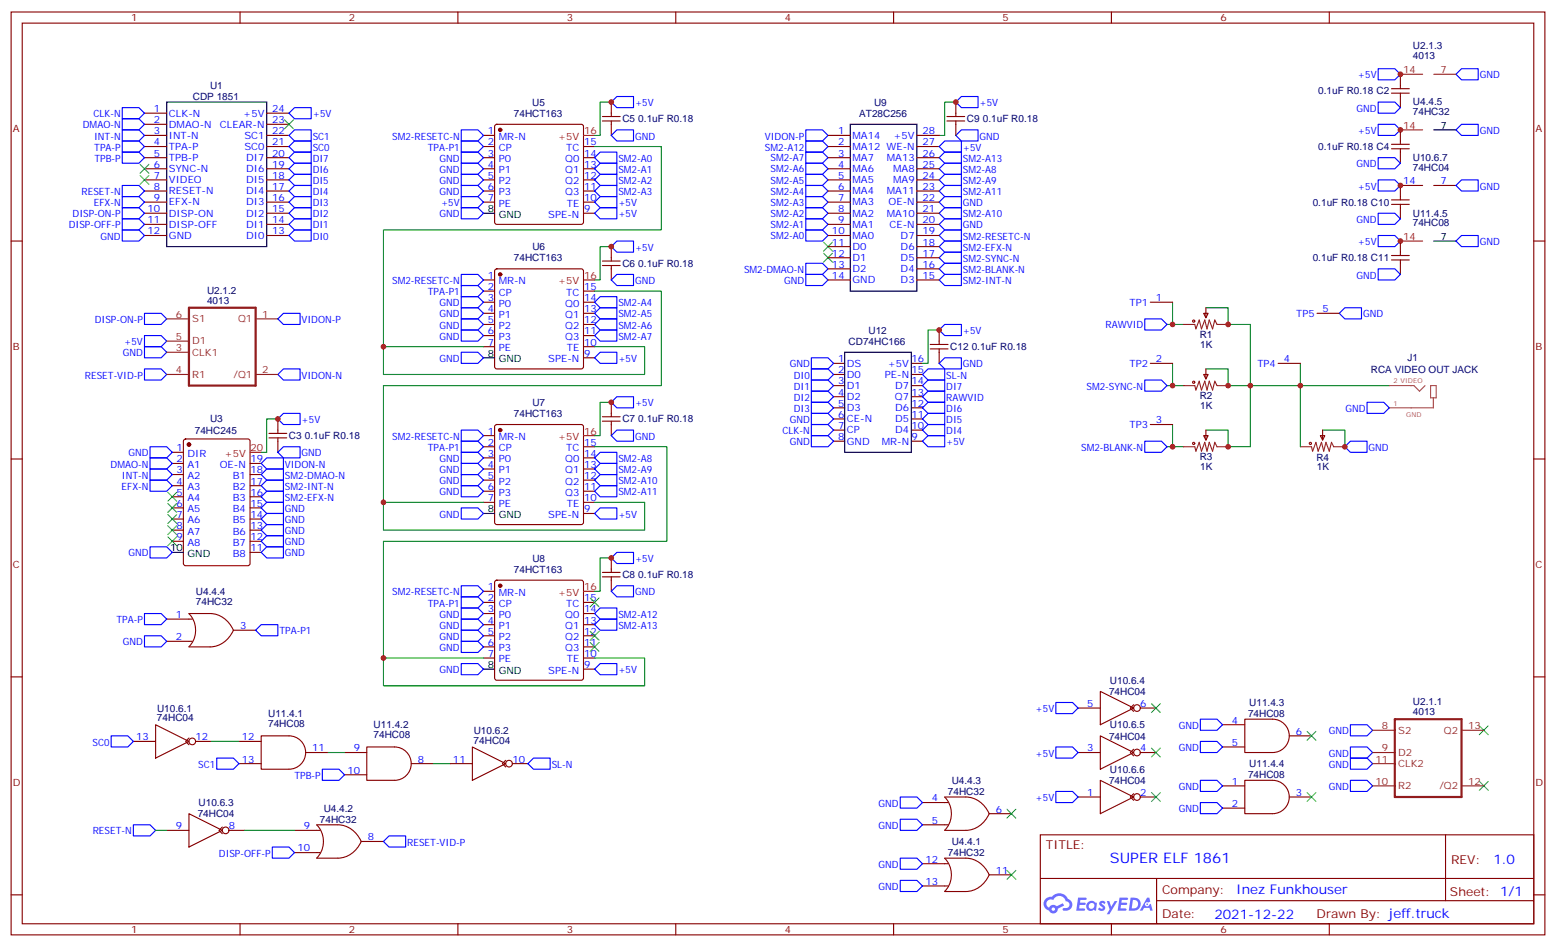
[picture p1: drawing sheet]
<svg xmlns="http://www.w3.org/2000/svg" width="494mm" height="300mm" viewBox="0 0 494 300" stroke-linecap="round" stroke-linejoin="round" font-family="sans-serif">
<g fill="none" stroke="#870000" stroke-width=".35">
<path d="M3.5 3.8h486.9v292.8h-486.9zM7.1 7.3h479.7v285.8h-479.7zM76.2 3.8v3.5M145.3 3.8v3.5M214.5 3.8v3.5M283.6 3.8v3.5M352.8 3.8v3.5M421.9 3.8v3.5M3.5 76.5h3.6M486.8 76.5h3.6M3.5 145.6h3.6M486.8 145.6h3.6"/>
<path d="M3.5 214.8h3.6M486.8 214.8h3.6M330.2 264.9h156.6v28.2h-156.6zM330.2 278.7h156.5M367.1 278.7v14.1M458.8 264.9v20.9M3.5 283.9h3.6M76.2 293.1v3.5M145.3 293.1v3.5M214.5 293.1v3.5M283.6 293.1v3.5M352.8 293.1v3.5"/>
<path d="M367.1 285.8h119.6M421.9 293.1v3.5M486.8 283.9h3.6"/>
</g>
<g fill="#5487ff">
<path d="M349.2 286a1.22 1.22 0 0 1 1.7 .3l-.4 .6a.47 .47 0 0 0-.3-.4 .47 .47 0 0 0-.5 .2l.1 .2a1.14 1.14 0 0 1 .8 1.7 1.14 1.14 0 0 1-1.9 0l-.2-.2 .5-.5 .7 .4a.29 .29 0 0 0 .3-.2 .29 .29 0 0 0-.2-.4 1.04 1.04 0 0 1-.6-1.7z"/>
<path d="M342.2 284.8h2.3l.4 .2-.2 .5h-1.8l-.1 .9h1.5l.3 .4-.3 .3h-1.6l-.2 1.1 1.7 .1 .2 .3-.2 .3h-2.6z"/>
<path d="M355.3 284.8l2.7 .2-.1 .5h-1.8l-.2 .9h1.6l.3 .4-.4 .3h-1.6l-.1 1.1 1.7 .1 .2 .3-.2 .3h-2.7z"/>
<path d="M364.1 284.8h.7l.3 1.2-.6 .4a.69 .69 0 0 0-1 .2 .69 .69 0 0 0 .4 1 .69 .69 0 0 0 .9-.6l.5-.3 .6 2.2h-.8l-.3-.8h-1.7l-.5 .8h-.8z"/>
<path d="M351.3 285.9h.8l.6 1.8 1.1-1.8h.9l-2.6 4.2h-.8l.9-1.6z"/>
<path d="M358.9 284.8l-.6 4.1h1.3a2.11 2.11 0 0 0 2.5-2.1 2.11 2.11 0 0 0-2.5-2zM359.6 285.5a1.43 1.43 0 0 1 1.6 1.6 1.43 1.43 0 0 1-2 1.1z"/>
<path d="M345.2 286.4a1.54 1.54 0 0 0-.1 2.2 1.54 1.54 0 0 0 2.1 .1l.7 .2 .3-2.3-.6-.2a1.49 1.49 0 0 0-2.4 0zM345.4 287.4a.95 .95 0 0 1 1.9 0 .95 .95 0 0 1-1.9 0z"/>
<path d="M331.9 285.2a2.18 2.18 0 0 0 1.1 3.7 1.44 1.44 0 0 0 1.6 .9 1.44 1.44 0 0 0 1.2-1.5l2-1-.5-.7-1.9 1a1.47 1.47 0 0 0-2.4 .4 1.39 1.39 0 0 1-.7-2 1.39 1.39 0 0 1 2-.4 2.12 2.12 0 0 1 2.2-1.3 2.12 2.12 0 0 1 1.9 1.7 1.14 1.14 0 0 1 1 1.4 1.14 1.14 0 0 1-1.6 .7 .43 .43 0 0 0-.5 .4 .43 .43 0 0 0 .4 .5 1.98 1.98 0 0 0 2.5-1.3 1.98 1.98 0 0 0-1.2-2.5 3.1 3.1 0 0 0-5.3-.7l-.9 .1zM333.8 288.5a.55 .55 0 0 1 1.1 0 .55 .55 0 0 1-1.1 0z"/>
<circle cx="364.1" cy="286.9" r=".26"/>
</g>
<path d="M52.9 32.4h31.8v45.8h-31.8zM269.9 39.4h21.1v53h-21.1zM455.1 41.2h7M153.5 67.7h3.5M455.1 76.5h7M153.5 113.5h3.5M268.1 111.8h21.2v31.7h-21.2zM54.7 175.3h3.5M153.5 162.9h3.5M153.5 212.3h3.5" fill="none" stroke="#000" stroke-width=".35"/>
<g fill="none" stroke="#870000" stroke-width=".35">
<path d="M45.9 35.9h7M45.9 39.4h7M84.7 35.9h7M84.7 39.4h7M157.2 39.6l.5-.2h26.8l.5 .2 .2 .5v30.4l-.2 .5-.5 .2h-26.8l-.5-.2-.2-.5v-30.4zM194 32.4v3.5M194 39.4v3.6M303.4 32.4v3.5M303.4 39.4v3.6M444.5 23.6v3.5M444.5 30.6v3.5M45.9 43h7"/>
<path d="M45.9 46.5h7M45.9 50h7M45.9 53.6h7M45.9 57.1h7M84.7 43h7M84.7 46.5h7M84.7 50h7M84.7 53.6h7M84.7 57.1h7M153.5 43h3.5M153.5 46.5h3.5M153.5 50h3.5"/>
<path d="M153.5 53.6h3.5M153.5 57.1h3.5M185.2 46.5h3.5M185.2 50h3.5M185.2 53.6h3.5M185.2 57.1h3.5M262.8 43h7.1M262.8 46.5h7.1M262.8 50h7.1M262.8 53.6h7.1M262.8 57.1h7.1M291 43h7.1"/>
<path d="M291 46.5h7.1M291 50h7.1M291 53.6h7.1M291 57.1h7.1M444.5 41.2v3.5M444.5 48.3v3.5M451.6 58.8h-7.1v3.6M455.1 58.8h7M45.9 60.6h7M45.9 64.1h7M45.9 67.7h7M45.9 71.2h7"/>
<path d="M45.9 74.7h7M84.7 60.6h7M84.7 64.1h7M84.7 67.7h7M84.7 71.2h7M84.7 74.7h7M153.5 60.6h3.5M153.5 64.1h3.5M185.2 60.6h3.5M185.2 64.1h3.5M185.2 67.7h3.5M194 78.2v3.6"/>
<path d="M262.8 60.6h7.1M262.8 64.1h7.1M262.8 67.7h7.1M262.8 71.2h7.1M262.8 74.7h7.1M262.8 78.2h7.1M291 60.6h7.1M291 64.1h7.1M291 67.7h7.1M291 71.2h7.1M291 74.7h7.1M291 78.2h7.1"/>
<path d="M444.5 65.9v3.5M444.5 76.5v3.5M153.5 88.8h3.5M153.5 92.4h3.5M153.5 95.9h3.5M153.5 99.4h3.5M157.2 85.5l.5-.2h26.8l.5 .2 .2 .5v30.3l-.2 .5-.5 .3h-26.8l-.5-.3-.2-.5v-30.3zM185.2 92.4h3.5M185.2 95.9h3.5M185.2 99.4h3.5M194 85.3v3.5M262.8 88.8h7.1"/>
<path d="M262.8 81.8h7.1M262.8 85.3h7.1M291 88.8h7.1M291 81.8h7.1M291 85.3h7.1M365.1 95.9h7.1M382.1 99.4h1.4l-.7 1.4zM382.8 97.6v3.2M418 99.4h7.1M444.5 83.5v3.6M153.5 102.9h3.5M153.5 106.5h3.5"/>
<path d="M153.5 110h3.5M185.2 102.9h3.5M185.2 106.5h3.5M185.2 110h3.5M185.2 113.5h3.5M264.6 115.3h3.5M264.6 118.8h3.5M289.3 115.3h3.5M289.3 118.8h3.5M298.1 104.7v3.5M298.1 111.8v3.5M365.1 115.3h7.1"/>
<path d="M382.1 118.8h1.4l-.7 1.4zM382.8 117.1v3.1M405.7 115.3h7M58.4 139.5l.5-.2h19.8l.6 .4 .1 39.1-.5 .6-20 .1-.6-.5-.1-39zM88.2 132.9v3.6M88.2 140v3.5M153.5 138.2h3.5M157.2 134.9l.5-.2h26.8l.5 .2 .2 .5v30.3l-.2 .5-.5 .2h-26.8l-.5-.2-.2-.5v-30.3zM194 127.6v3.6M194 134.7v3.5M264.6 122.3h3.5M264.6 125.9h3.5"/>
<path d="M264.6 129.4h3.5M264.6 132.9h3.5M264.6 136.5h3.5M264.6 140h3.5M289.3 122.3h3.5M289.3 125.9h3.5M289.3 129.4h3.5M289.3 132.9h3.5M289.3 136.5h3.5M289.3 140h3.5M365.1 134.7h7.1M382.1 138.2h1.4l-.7 1.4z"/>
<path d="M382.8 136.5v3.1M419.1 138.2h1.4l-.7 1.4zM419.8 136.5v3.1M54.7 143.5h3.5M54.7 147h3.5M54.7 150.6h3.5M54.7 154.1h3.5M54.7 157.6h3.5M79.4 147h3.5M79.4 150.6h3.5M79.4 154.1h3.5M79.4 157.6h3.5"/>
<path d="M153.5 141.7h3.5M153.5 145.3h3.5M153.5 148.8h3.5M153.5 152.3h3.5M153.5 155.9h3.5M153.5 159.4h3.5M185.2 141.7h3.5M185.2 145.3h3.5M185.2 148.8h3.5M185.2 152.3h3.5M185.2 155.9h3.5M185.2 159.4h3.5"/>
<path d="M54.7 161.1h3.5M54.7 164.7h3.5M54.7 168.2h3.5M54.7 171.7h3.5M79.4 161.1h3.5M79.4 164.7h3.5M79.4 168.2h3.5M79.4 171.7h3.5M79.4 175.3h3.5M185.2 162.9h3.5M194 177v3.6M52.9 196.4h8.1"/>
<path d="M59.9 194.7a7.5 7.5 0 0 1 0 10.5M60 194.7h6.7a8.4 8.4 0 0 1 7.4 5.3M74.1 200h7M74.1 200a8.4 8.4 0 0 1-7.4 5.2h-6.7M153.5 194.7h3.5M153.5 187.6h3.5M153.5 191.1h3.5M153.5 198.2h3.5M157.2 184.3l.5-.2h26.8l.5 .2 .2 .5v30.3l-.2 .5-.5 .2h-26.8l-.5-.2-.2-.5v-30.3zM185.2 194.7h3.5M185.2 191.1h3.5M185.2 198.2h3.5"/>
<path d="M194 184.1v3.5M52.9 203.5h8.1M153.5 205.2h3.5M153.5 201.7h3.5M153.5 208.8h3.5M185.2 205.2h3.5M185.2 201.7h3.5M185.2 208.8h3.5M185.2 212.3h3.5M349.2 219.4l10.6 5.2-10.6 5.3zM42.3 235.2h7.1M49.4 229.9l10.6 5.3-10.6 5.3z"/>
<path d="M60 234.2l-1.1 1 1.1 1.1M62.1 235.2h4.9M75.8 235.2h7.1M82.9 233.5h8.8a5.3 5.3 0 0 1 5.3 5.3 5.3 5.3 0 0 1-5.3 5.3h-8.8zM97 238.8h7.1M109.4 238.8h7M116.4 237h8.8a5.3 5.3 0 0 1 5.3 5.3 5.3 5.3 0 0 1-5.3 5.3h-8.8zM149.9 237l10.6 5.3-10.6 5.3zM342.2 224.6h7M342.2 238.8h7M349.2 233.5l10.6 5.3-10.6 5.3zM359.8 223.6l-1 1 1 1.1"/>
<path d="M359.8 237.7l-1 1.1 1 1M361.9 224.6h5M361.9 238.8h5M388.1 229.9h7M388.1 237h7M395.1 228.2h8.8a5.3 5.3 0 0 1 5.3 5.3 5.3 5.3 0 0 1-5.3 5.3h-8.8zM409.2 233.5h7.1M60 258.2l10.6 5.3-10.6 5.2zM75.8 242.3h7.1M109.4 245.8h7M130.5 242.3h7.1M142.9 242.3h7"/>
<path d="M160.5 241.2l-1 1.1 1 1M162.6 242.3h5M292.8 254.6h8.1M299.9 252.9h6.7a8.4 8.4 0 0 1 7.4 5.3 8.4 8.4 0 0 1-7.4 5.3l-6.8-.1a7.6 7.6 0 0 0 .1-10.5zM314 258.2h7M342.2 252.9h7M349.2 247.6l10.6 5.3-10.6 5.3zM359.8 251.8l-1 1.1 1 1M361.9 252.9h5M388.1 249.3h7M388.1 256.4h7M395.1 247.6h8.8a5.3 5.3 0 0 1 5.3 5.3 5.3 5.3 0 0 1-5.3 5.3h-8.8z"/>
<path d="M409.2 252.9h7.1M52.9 263.5h7.1M70.6 262.4l-1.1 1.1 1.1 1M72.7 263.5h4.9M93.5 263.5h8.1M93.5 270.5h8.1M114.7 267a8.4 8.4 0 0 0-7.5-5.3h-6.7a7.6 7.6 0 0 1 0 10.5l6.7 .1a8.4 8.4 0 0 0 7.5-5.3h7M292.8 274h8.1M292.8 261.7h8.1M299.8 272.3a7.5 7.5 0 0 1 0 10.5M299.9 272.3h6.7a8.4 8.4 0 0 1 7.4 5.3M314 277.6h7"/>
<path d="M314 277.6a8.4 8.4 0 0 1-7.4 5.3h-6.7M292.8 281.1h8.1"/>
<circle cx="61" cy="235.2" r="1.06"/>
<circle cx="360.9" cy="224.6" r="1.06"/>
<circle cx="360.9" cy="238.8" r="1.06"/>
<circle cx="161.6" cy="242.3" r="1.06"/>
<circle cx="360.9" cy="252.9" r="1.06"/>
<circle cx="71.6" cy="263.5" r="1.06"/>
</g>
<g fill="none" stroke="#00f" stroke-width=".35">
<path d="M38.8 34.1h5.3l1.8 1.8-1.8 1.8h-5.3zM38.8 37.7h5.3l1.8 1.7-1.8 1.8h-5.3zM91.7 35.9l1.8-1.8h5.3v3.6h-5.3zM194 32.4l1.8-1.8h5.3v3.5h-5.3zM303.4 32.4l1.8-1.8h5.2v3.5h-5.2zM437.4 21.8h5.3l1.8 1.8-1.8 1.7h-5.3zM437.4 32.4h5.3l1.8 1.7-1.8 1.8h-5.3zM437.4 39.4h5.3l1.8 1.8-1.8 1.8h-5.3zM463.9 21.8h5.3v3.5h-5.3l-1.8-1.7zM463.9 39.4h5.3v3.6h-5.3l-1.8-1.8zM38.8 41.2h5.3l1.8 1.8-1.8 1.7h-5.3zM38.8 44.7h5.3l1.8 1.8-1.8 1.8h-5.3z"/>
<path d="M38.8 48.3h5.3l1.8 1.7-1.8 1.8h-5.3zM38.8 58.8h5.3l1.8 1.8-1.8 1.8h-5.3zM93.5 41.2h5.3v3.5h-5.3l-1.8-1.7zM93.5 44.7h5.3v3.6h-5.3l-1.8-1.8zM93.5 48.3h5.3v3.5h-5.3l-1.8-1.8zM93.5 51.8h5.3v3.5h-5.3l-1.8-1.7zM93.5 55.3h5.3v3.5h-5.3l-1.8-1.7zM93.5 58.8h5.3v3.6h-5.3l-1.8-1.8zM146.4 48.3h5.3l1.8 1.7-1.8 1.8h-5.3zM146.4 51.8h5.3l1.8 1.8-1.8 1.7h-5.3zM146.4 55.3h5.3l1.8 1.8-1.8 1.7h-5.3zM146.4 58.8h5.3l1.8 1.8-1.8 1.8h-5.3z"/>
<path d="M146.4 41.2h5.3l1.8 1.8-1.8 1.7h-5.3zM146.4 44.7h5.3l1.8 1.8-1.8 1.8h-5.3zM190.5 48.3h5.3v3.5h-5.3l-1.8-1.8zM190.5 51.8h5.3v3.5h-5.3l-1.8-1.7zM190.5 55.3h5.3v3.5h-5.3l-1.8-1.7zM190.5 58.8h5.3v3.6h-5.3l-1.8-1.8zM195.8 41.2h5.3v3.5h-5.3l-1.8-1.7zM255.8 58.8h5.3l1.7 1.8-1.7 1.8h-5.3zM255.8 55.3h5.3l1.7 1.8-1.7 1.7h-5.3zM255.8 51.8h5.3l1.7 1.8-1.7 1.7h-5.3zM255.8 48.3h5.3l1.7 1.7-1.7 1.8h-5.3zM255.8 44.7h5.3l1.7 1.8-1.7 1.8h-5.3z"/>
<path d="M255.8 41.2h5.3l1.7 1.8-1.7 1.7h-5.3zM298.1 57.1l1.8-1.8h5.3v3.5h-5.3zM298.1 50l1.8-1.7h5.3v3.5h-5.3zM299.9 51.8h5.3v3.5h-5.3l-1.8-1.7zM299.9 58.8h5.3v3.6h-5.3l-1.8-1.8zM299.9 44.7h5.3v3.6h-5.3l-1.8-1.8zM305.2 41.2h5.2v3.5h-5.2l-1.8-1.7zM437.4 50h5.3l1.8 1.8-1.8 1.8h-5.3zM437.4 57.1h5.3l1.8 1.7-1.8 1.8h-5.3zM463.9 57.1h5.3v3.5h-5.3l-1.8-1.8zM38.8 73h5.3l1.8 1.7-1.8 1.8h-5.3zM38.8 69.4h5.3l1.8 1.8-1.8 1.8h-5.3z"/>
<path d="M38.8 65.9h5.3l1.8 1.8-1.8 1.7h-5.3zM38.8 62.4h5.3l1.8 1.7-1.8 1.8h-5.3zM93.5 62.4h5.3v3.5h-5.3l-1.8-1.8zM93.5 65.9h5.3v3.5h-5.3l-1.8-1.7zM93.5 69.4h5.3v3.6h-5.3l-1.8-1.8zM93.5 73h5.3v3.5h-5.3l-1.8-1.8zM146.4 65.9h5.3l1.8 1.8-1.8 1.7h-5.3zM146.4 62.4h5.3l1.8 1.7-1.8 1.8h-5.3zM190.5 65.9h5.3v3.5h-5.3l-1.8-1.7zM190.5 62.4h5.3v3.5h-5.3l-1.8-1.8zM195.8 76.5h5.3v3.5h-5.3l-1.8-1.8zM255.8 73h5.3l1.7 1.7-1.7 1.8h-5.3z"/>
<path d="M255.8 69.4h5.3l1.7 1.8-1.7 1.8h-5.3zM255.8 65.9h5.3l1.7 1.8-1.7 1.7h-5.3zM255.8 62.4h5.3l1.7 1.7-1.7 1.8h-5.3zM298.1 74.7l1.8-1.7h5.3v3.5h-5.3zM298.1 64.1l1.8-1.7h5.3v3.5h-5.3zM298.1 67.7l1.8-1.8h5.3v3.5h-5.3zM299.9 76.5h5.3v3.5h-5.3l-1.8-1.8zM299.9 69.4h5.3v3.6h-5.3l-1.8-1.8zM437.4 67.7h5.3l1.8 1.7-1.8 1.8h-5.3zM437.4 74.7h5.3l1.8 1.8-1.8 1.7h-5.3zM463.9 74.7h5.3v3.5h-5.3l-1.8-1.7zM45.9 99.4h5.3l1.7 1.8-1.7 1.7h-5.3z"/>
<path d="M90 99.4h5.2v3.5h-5.2l-1.8-1.7zM146.4 94.1h5.3l1.8 1.8-1.8 1.7h-5.3zM146.4 97.6h5.3l1.8 1.8-1.8 1.8h-5.3zM146.4 87.1h5.3l1.8 1.7-1.8 1.8h-5.3zM146.4 90.6h5.3l1.8 1.8-1.8 1.7h-5.3zM190.5 94.1h5.3v3.5h-5.3l-1.8-1.7zM190.5 97.6h5.3v3.6h-5.3l-1.8-1.8zM195.8 87.1h5.3v3.5h-5.3l-1.8-1.8zM255.8 83.5h5.3l1.7 1.8-1.7 1.8h-5.3zM255.8 87.1h5.3l1.7 1.7-1.7 1.8h-5.3zM298.1 88.8l1.8-1.7h5.3v3.5h-5.3zM299.9 83.5h5.3v3.6h-5.3l-1.8-1.8z"/>
<path d="M299.9 80h5.3v3.5h-5.3l-1.8-1.7zM426.9 97.6h5.3v3.6h-5.3l-1.8-1.8zM437.4 85.3h5.3l1.8 1.8-1.8 1.7h-5.3zM45.9 106.5h5.3l1.7 1.7-1.7 1.8h-5.3zM45.9 110h5.3l1.7 1.8-1.7 1.7h-5.3zM45.9 117.1h5.3l1.7 1.7-1.7 1.8h-5.3zM90 117.1h5.2v3.5h-5.2l-1.8-1.8zM146.4 111.8h5.3l1.8 1.7-1.8 1.8h-5.3zM146.4 101.2h5.3l1.8 1.7-1.8 1.8h-5.3zM146.4 104.7h5.3l1.8 1.8-1.8 1.7h-5.3zM190.5 111.8h5.3v3.5h-5.3l-1.8-1.8zM190.5 104.7h5.3v3.5h-5.3l-1.8-1.7z"/>
<path d="M190.5 101.2h5.3v3.5h-5.3l-1.8-1.8zM257.5 113.5h5.3l1.8 1.8-1.8 1.8h-5.3zM257.5 117.1h5.3l1.8 1.7-1.8 1.8h-5.3zM294.6 117.1h5.3v3.5h-5.3l-1.8-1.8zM298.1 104.7l1.8-1.8h5.3v3.6h-5.3zM299.9 113.5h5.3v3.6h-5.3l-1.8-1.8zM363.4 101.2h5.3l1.7 1.7-1.7 1.8h-5.3zM90 131.2h5.2v3.5h-5.2l-1.8-1.8zM146.4 136.5h5.3l1.8 1.7-1.8 1.8h-5.3zM146.4 140h5.3l1.8 1.7-1.8 1.8h-5.3zM195.8 125.9h5.3v3.5h-5.3l-1.8-1.8zM195.8 136.5h5.3v3.5h-5.3l-1.8-1.8z"/>
<path d="M257.5 138.2h5.3l1.8 1.8-1.8 1.7h-5.3zM257.5 134.7h5.3l1.8 1.8-1.8 1.7h-5.3zM257.5 131.2h5.3l1.8 1.7-1.8 1.8h-5.3zM257.5 127.6h5.3l1.8 1.8-1.8 1.8h-5.3zM257.5 124.1h5.3l1.8 1.8-1.8 1.7h-5.3zM257.5 120.6h5.3l1.8 1.7-1.8 1.8h-5.3zM294.6 124.1h5.3v3.5h-5.3l-1.8-1.7zM294.6 138.2h5.3v3.5h-5.3l-1.8-1.7zM294.6 120.6h5.3v3.5h-5.3l-1.8-1.8zM294.6 127.6h5.3v3.6h-5.3l-1.8-1.8zM294.6 131.2h5.3v3.5h-5.3l-1.8-1.8zM294.6 134.7h5.3v3.5h-5.3l-1.8-1.7z"/>
<path d="M363.4 140h5.3l1.7 1.7-1.7 1.8h-5.3zM363.4 120.6h5.3l1.7 1.7-1.7 1.8h-5.3zM428.6 140h5.3v3.5h-5.3l-1.7-1.8zM433.9 127.6h5.3l1.8 1.8-1.8 1.8h-5.3zM47.6 141.7h5.3l1.8 1.8-1.8 1.8h-5.3zM47.6 145.3h5.3l1.8 1.7-1.8 1.8h-5.3zM47.6 148.8h5.3l1.8 1.8-1.8 1.7h-5.3zM47.6 152.3h5.3l1.8 1.8-1.8 1.8h-5.3zM84.7 145.3h5.3v3.5h-5.3l-1.8-1.8zM84.7 159.4h5.3v3.5h-5.3l-1.8-1.8zM84.7 148.8h5.3v3.5h-5.3l-1.8-1.7zM84.7 155.9h5.3v3.5h-5.3l-1.8-1.8z"/>
<path d="M84.7 152.3h5.3v3.6h-5.3l-1.8-1.8zM90 141.7h5.2v3.6h-5.2l-1.8-1.8zM146.4 143.5h5.3l1.8 1.8-1.8 1.7h-5.3zM146.4 147h5.3l1.8 1.8-1.8 1.8h-5.3zM146.4 150.6h5.3l1.8 1.7-1.8 1.8h-5.3zM146.4 154.1h5.3l1.8 1.8-1.8 1.7h-5.3zM190.5 143.5h5.3v3.5h-5.3l-1.8-1.7zM190.5 147h5.3v3.6h-5.3l-1.8-1.8zM190.5 150.6h5.3v3.5h-5.3l-1.8-1.8zM190.5 154.1h5.3v3.5h-5.3l-1.8-1.7zM47.6 173.5h5.3l1.8 1.8-1.8 1.7h-5.3zM84.7 173.5h5.3v3.5h-5.3l-1.8-1.7z"/>
<path d="M84.7 170h5.3v3.5h-5.3l-1.8-1.8zM84.7 166.4h5.3v3.6h-5.3l-1.8-1.8zM84.7 162.9h5.3v3.5h-5.3l-1.8-1.7zM146.4 161.1h5.3l1.8 1.8-1.8 1.8h-5.3zM190.5 161.1h5.3v3.6h-5.3l-1.8-1.8zM195.8 175.3h5.3v3.5h-5.3l-1.8-1.8zM45.9 194.7h5.3l1.7 1.7-1.7 1.8h-5.3zM82.9 198.2h5.3v3.5h-5.3l-1.8-1.7zM146.4 192.9h5.3l1.8 1.8-1.8 1.7h-5.3zM146.4 196.4h5.3l1.8 1.8-1.8 1.8h-5.3zM146.4 200h5.3l1.8 1.7-1.8 1.8h-5.3zM146.4 185.8h5.3l1.8 1.8-1.8 1.8h-5.3z"/>
<path d="M146.4 189.4h5.3l1.8 1.7-1.8 1.8h-5.3zM188.7 198.2l1.8-1.8h5.3v3.6h-5.3zM190.5 192.9h5.3v3.5h-5.3l-1.8-1.7zM195.8 185.8h5.3v3.6h-5.3l-1.8-1.8zM45.9 201.7h5.3l1.7 1.8-1.7 1.7h-5.3zM146.4 210.5h5.3l1.8 1.8-1.8 1.8h-5.3zM146.4 203.5h5.3l1.8 1.7-1.8 1.8h-5.3zM190.5 210.5h5.3v3.6h-5.3l-1.8-1.8zM35.3 233.5h5.3l1.7 1.7-1.7 1.8h-5.3zM335.1 222.9h5.3l1.8 1.7-1.8 1.8h-5.3zM335.1 237h5.3l1.8 1.8-1.8 1.7h-5.3zM381 228.2h5.3l1.8 1.7-1.8 1.8h-5.3z"/>
<path d="M381 235.2h5.3l1.8 1.8-1.8 1.8h-5.3zM428.6 229.9h5.3l1.8 1.8-1.8 1.8h-5.3zM428.6 237h5.3l1.8 1.8-1.8 1.7h-5.3zM68.8 240.5h5.3l1.7 1.8-1.7 1.8h-5.3zM102.3 244.1h5.3l1.8 1.7-1.8 1.8h-5.3zM169.3 240.5h5.3v3.6h-5.3l-1.7-1.8zM285.8 252.9h5.2l1.8 1.7-1.8 1.8h-5.2zM285.8 259.9h5.2l1.8 1.8-1.8 1.8h-5.2zM335.1 251.1h5.3l1.8 1.8-1.8 1.7h-5.3zM381 247.6h5.3l1.8 1.7-1.8 1.8h-5.3zM381 254.6h5.3l1.8 1.8-1.8 1.8h-5.3zM428.6 240.5h5.3l1.8 1.8-1.8 1.8h-5.3z"/>
<path d="M428.6 247.6h5.3l1.8 1.7-1.8 1.8h-5.3zM42.3 261.7h5.3l1.8 1.8-1.8 1.7h-5.3zM86.4 268.7h5.3l1.8 1.8-1.8 1.8h-5.3zM123.5 265.2h5.3v3.5h-5.3l-1.8-1.7zM285.8 272.3h5.2l1.8 1.7-1.8 1.8h-5.2zM285.8 279.3h5.2l1.8 1.8-1.8 1.8h-5.2z"/>
</g>
<g fill="none" stroke="#3c3" stroke-width=".35">
<path d="M90.3 38l2.8 2.9M93.1 38l-2.8 2.9M44.4 52.1l2.9 2.9M44.4 55.7l2.9 2.8M47.3 52.1l-2.9 2.9M47.3 55.7l-2.9 2.8M261.4 76.8l2.8 2.9M264.2 76.8l-2.8 2.9M261.4 80.4l2.8 2.8M264.2 80.4l-2.8 2.8M53.3 156.2l2.8 2.8M53.3 159.7l2.8 2.9"/>
<path d="M56.1 156.2l-2.8 2.8M56.1 159.7l-2.8 2.9M53.3 163.3l2.8 2.8M53.3 166.8l2.8 2.8M53.3 170.3l2.8 2.8M56.1 163.3l-2.8 2.8M56.1 166.8l-2.8 2.8M56.1 170.3l-2.8 2.8M187.3 189.7l2.8 2.8M190.1 189.7l-2.8 2.8M187.3 200.3l2.8 2.8M187.3 203.8l2.8 2.9"/>
<path d="M190.1 200.3l-2.8 2.8M190.1 203.8l-2.8 2.9M365.5 223.2l2.8 2.9M365.5 237.3l2.8 2.9M368.3 223.2l-2.8 2.9M368.3 237.3l-2.8 2.9M414.9 232.1l2.8 2.8M417.7 232.1l-2.8 2.8M469.5 230.3l2.9 2.8M472.4 230.3l-2.9 2.8M319.6 256.8l2.8 2.8M322.4 256.8l-2.8 2.8"/>
<path d="M365.5 251.5l2.8 2.8M368.3 251.5l-2.8 2.8M414.9 251.5l2.8 2.8M417.7 251.5l-2.8 2.8M469.5 247.9l2.9 2.9M472.4 247.9l-2.9 2.9M319.6 276.2l2.8 2.8M322.4 276.2l-2.8 2.8"/>
</g>
<g fill="#870000" stroke="#870000" stroke-width=".35">
<circle cx="60" cy="141" r=".53"/>
<circle cx="158.7" cy="136.5" r=".53"/>
<circle cx="158.7" cy="185.8" r=".53"/>
<circle cx="158.7" cy="41.2" r=".53"/>
<circle cx="158.7" cy="87.1" r=".53"/>
</g>
<path d="M185.2 43h3.5M444.5 41.2h7.1M444.5 76.5h7.1M185.2 88.8h3.5M185.2 138.2h3.5M79.4 143.5h3.5M185.2 187.6h3.5" fill="none" stroke="#f00" stroke-width=".35"/>
<g fill="none" stroke="#800000" stroke-width=".35">
<path d="M191.2 38.4h5.6M191.2 37h5.6M194 35.9v1M194 38.4v1.1M300.6 38.4h5.6M300.6 37h5.6M303.4 35.9v1M303.4 38.4v1.1M441.7 29.6h5.6M441.7 28.2h5.6M444.5 27.1v1M444.5 29.6v1"/>
<path d="M441.7 47.2h5.6M441.7 45.8h5.6M444.5 47.2v1.1M444.5 44.7v1.1M441.7 64.8h5.6M441.7 63.4h5.6M444.5 64.8v1.1M444.5 62.4v1M191.2 84.2h5.6M191.2 82.8h5.6M194 84.2v1.1M194 81.8v1"/>
<path d="M441.7 82.5h5.6M441.7 81.1h5.6M444.5 82.5v1.1M444.5 80v1M295.3 110.7h5.6M295.3 109.3h5.6M298.1 108.2v1.1M298.1 110.7v1.1M85.4 138.9h5.6M85.4 137.5h5.6M88.2 136.5v1M88.2 138.9v1.1"/>
<path d="M191.2 133.6h5.6M191.2 132.2h5.6M194 133.6v1.1M194 131.2v1M191.2 183h5.6M191.2 181.6h5.6M194 183v1.1M194 180.6v1"/>
</g>
<g fill="none" stroke="#008700" stroke-width=".35">
<path d="M194 32.4h-3.5v10.6h-1.8M303.4 32.4h-3.5v10.6h-1.8M188.7 46.5h21.2v26.5h-88.2v37h31.8M194 78.2h-3.5v10.6h-1.8M188.7 92.4h21.2v29.9h-88.2v37.1h31.8M372.2 95.9v7M382.8 97.6h7v5.3h7.1v19.4h15.8v19.4M121.7 110v8.8h82.9v-8.8h-15.9M298.1 104.7h-3.5v10.6h-1.8M370.4 102.9h5.3M372.2 115.3v7M382.8 117.1h7v5.2h7.1v19.4h-7.1v-5.2h-7"/>
<path d="M412.7 115.3v7h28.3M88.2 132.9h-3.5v10.6h-1.8M194 127.6h-3.5v10.6h-1.8M370.4 122.3h5.3M372.2 134.7v7M419.8 136.5h7.1v5.2M121.7 159.4v8.8h82.9v-8.8h-15.9M188.7 141.7h23v30h-90v37.1h31.8M370.4 141.7h5.3M194 177h-3.5v10.6h-1.8M121.7 208.8v8.8h82.9v-8.8h-15.9M67 235.2h8.8"/>
<path d="M104.1 238.8h5.3M137.6 242.3h5.3M49.4 263.5h3.5M77.6 263.5h15.9"/>
</g>
<path d="M441 122.3h7.8l1.8 1.8 1.7-1.8M454.1 122.3h1.8v3.9h-1.8zM455 126.2v3.2h-14" fill="none" stroke="#a64a4a" stroke-width=".35"/>
<g fill="none" stroke="#8c2424" stroke-width=".35">
<path d="M444.5 23.6h7.1M455.1 23.6h7M52.9 101.2h7.1M52.9 118.8h7.1M52.9 111.8h7.1M52.9 108.2h7.1M81.1 101.2h7.1M81.1 118.8h7.1M375.7 102.9h3.5l.4 1.5 1-2.9 .8 2.9 1-2.9 .7 2.9 .7-2.9 1.1 2.9 .7-2.9 .7 1.4h3.5M375.7 122.3h3.5l.4 1.5 1-2.9 .8 2.9 1-2.9 .7 2.9 .7-2.9 1.1 2.9 .7-2.9 .7 1.4h3.5M375.7 141.7h3.5l.4 1.5 1-2.9 .8 2.9 1-2.9 .7 2.9 .7-2.9 1.1 2.9 .7-2.9 .7 1.4h3.5M412.7 141.7h3.6l.3 1.5 1.1-2.9 .7 2.9 1.1-2.9 .7 2.9 .7-2.9 1 2.9 .7-2.9 .7 1.4h3.6"/>
<path d="M435.7 231.7h7M435.7 238.8h7M463.9 231.7h7.1M435.7 249.3h7M435.7 242.3h7M463.9 249.3h7.1"/>
</g>
<g fill="none" stroke="#a10000" stroke-width=".35">
<circle cx="378.9" cy="101.9" r=".35"/>
<circle cx="378.9" cy="121.3" r=".35"/>
<circle cx="378.9" cy="140.7" r=".35"/>
<circle cx="415.9" cy="140.7" r=".35"/>
</g>
<path d="M60 97.6h21.1v24.7h-21.1zM442.7 228.2h21.2v24.7h-21.2z" fill="none" stroke="#8c2424" stroke-width=".71"/>
<g fill="#c00">
<circle cx="88.2" cy="132.9" r=".88"/>
<circle cx="194" cy="32.4" r=".88"/>
<circle cx="194" cy="78.2" r=".88"/>
<circle cx="194" cy="127.6" r=".88"/>
<circle cx="194" cy="177" r=".88"/>
<circle cx="303.4" cy="32.4" r=".88"/>
<circle cx="298.1" cy="104.7" r=".88"/>
<circle cx="372.2" cy="141.7" r=".88"/>
<circle cx="372.2" cy="122.3" r=".88"/>
<circle cx="372.2" cy="102.9" r=".88"/>
<circle cx="426.9" cy="141.7" r=".88"/>
<circle cx="396.9" cy="122.3" r=".88"/>
<circle cx="412.8" cy="122.3" r=".88"/>
<circle cx="389.8" cy="122.3" r=".88"/>
<circle cx="389.8" cy="141.7" r=".88"/>
<circle cx="389.8" cy="102.9" r=".88"/>
<circle cx="121.7" cy="159.4" r=".88"/>
<circle cx="121.7" cy="208.8" r=".88"/>
<circle cx="121.7" cy="110" r=".88"/>
<circle cx="444.5" cy="23.6" r=".88"/>
<circle cx="444.5" cy="41.2" r=".88"/>
<circle cx="444.5" cy="58.8" r=".88"/>
<circle cx="444.5" cy="76.5" r=".88"/>
</g>
<text font-size="4.6" fill="#00f" x="352.3" y="273.9">SUPER ELF 1861</text>
<g font-size="4.2" fill="#00f">
<text x="474" y="274.1">1.0</text>
<text x="392.4" y="283.7">Inez Funkhouser</text>
<text x="385.5" y="291.5">2021-12-22</text>
</g>
<g font-size="3.9" fill="#800">
<text x="332" y="269.5">TITLE:</text>
<text x="460.6" y="274.1">REV:</text>
<text x="368.9" y="283.7">Company:</text>
<text x="460.2" y="284.3">Sheet: 1/1</text>
<text x="368.9" y="291.3">Date:</text>
<text x="417.9" y="291.4">Drawn By: jeff.truck</text>
</g>
<g font-size="3.2" fill="#800">
<text x="41.6" y="6.8">1</text>
<text x="110.8" y="6.8">2</text>
<text x="179.9" y="6.8">3</text>
<text x="249.1" y="6.8">4</text>
<text x="318.2" y="6.8">5</text>
<text x="387.3" y="6.8">6</text>
<text x="4.1" y="41.9">A</text>
<text x="487.4" y="41.9">A</text>
<text x="4.1" y="111.1">B</text>
<text x="487.4" y="111.1">B</text>
<text x="4.1" y="180.2">C</text>
<text x="487.4" y="180.2">C</text>
<text x="4.1" y="249.3">D</text>
<text x="487.4" y="249.3">D</text>
<text x="41.6" y="296.1">1</text>
<text x="110.8" y="296.1">2</text>
<text x="179.9" y="296.1">3</text>
<text x="249.1" y="296.1">4</text>
<text x="318.2" y="296.1">5</text>
<text x="387.3" y="296.1">6</text>
</g>
<g font-size="3.2" fill="#000080">
<text x="448.5" y="15.6">U2.1.3</text>
<text x="448.5" y="18.8">4013</text>
<text x="66.7" y="28.3">U1</text>
<text x="418.4" y="30">0.1uF R0.18 C2</text>
<text x="61.2" y="31.8">CDP 1851</text>
<text x="168.9" y="33.5">U5</text>
<text x="277.4" y="33.5">U9</text>
<text x="448.5" y="33.4">U4.4.5</text>
<text x="163.1" y="37.1">74HCT163</text>
<text x="197.6" y="38.8">C5</text>
<text x="202.6" y="38.8">0.1uF R0.18</text>
<text x="272.7" y="37.1">AT28C256</text>
<text x="306.9" y="38.8">C9</text>
<text x="312" y="38.8">0.1uF R0.18</text>
<text x="448.5" y="36.6">74HC32</text>
<text x="418.4" y="47.6">0.1uF R0.18 C4</text>
<text x="448.4" y="51.2">U10.6.7</text>
<text x="448.4" y="54.1">74HC04</text>
<text x="416.7" y="65.3">0.1uF R0.18 C10</text>
<text x="448.4" y="71.8">74HC08</text>
<text x="448.4" y="68.8">U11.4.5</text>
<text x="163.1" y="82.9">74HCT163</text>
<text x="169" y="79.4">U6</text>
<text x="416.7" y="82.9">0.1uF R0.18 C11</text>
<text x="197.6" y="84.7">C6</text>
<text x="202.6" y="84.6">0.1uF R0.18</text>
<text x="65.7" y="93.2">U2.1.2</text>
<text x="65.7" y="96.4">4013</text>
<text x="275.7" y="105.9">U12</text>
<text x="380.8" y="107.2">R1</text>
<text x="269.4" y="109.4">CD74HC166</text>
<text x="301.6" y="111.1">C12</text>
<text x="308.4" y="111.1">0.1uF R0.18</text>
<text x="381" y="110.3">1K</text>
<text x="435.1" y="118.2">RCA VIDEO OUT JACK</text>
<text x="446.8" y="114.7">J1</text>
<text x="169" y="128.8">U7</text>
<text x="380.8" y="126.6">R2</text>
<text x="381" y="129.8">1K</text>
<text x="61.8" y="137.6">74HC245</text>
<text x="66.7" y="134">U3</text>
<text x="163.1" y="132.3">74HCT163</text>
<text x="197.6" y="134">C7</text>
<text x="202.6" y="134">0.1uF R0.18</text>
<text x="91.7" y="139.3">C3</text>
<text x="96.8" y="139.3">0.1uF R0.18</text>
<text x="380.8" y="146">R3</text>
<text x="381" y="149.2">1K</text>
<text x="417.9" y="146.2">R4</text>
<text x="418" y="149.3">1K</text>
<text x="169" y="178.2">U8</text>
<text x="163.1" y="181.7">74HCT163</text>
<text x="197.6" y="183.4">C8</text>
<text x="202.6" y="183.4">0.1uF R0.18</text>
<text x="62.2" y="191.8">74HC32</text>
<text x="62.2" y="188.7">U4.4.4</text>
<text x="352" y="220.5">74HC04</text>
<text x="352.3" y="217">U10.6.4</text>
<text x="49.8" y="225.9">U10.6.1</text>
<text x="85.1" y="227.6">U11.4.1</text>
<text x="396.1" y="227.6">74HC08</text>
<text x="396.5" y="224">U11.4.3</text>
<text x="448.5" y="226.9">4013</text>
<text x="448.5" y="223.8">U2.1.1</text>
<text x="49.8" y="228.9">74HC04</text>
<text x="85.1" y="230.5">74HC08</text>
<text x="118.6" y="231.1">U11.4.2</text>
<text x="150.3" y="233">U10.6.2</text>
<text x="352.3" y="231.1">U10.6.5</text>
<text x="118.6" y="234.1">74HC08</text>
<text x="150.3" y="235.9">74HC04</text>
<text x="352" y="234.6">74HC04</text>
<text x="352.3" y="245.2">U10.6.6</text>
<text x="396.5" y="243.4">U11.4.4</text>
<text x="302.1" y="248.7">U4.4.3</text>
<text x="352" y="248.8">74HC04</text>
<text x="396.1" y="247">74HC08</text>
<text x="63" y="255.8">U10.6.3</text>
<text x="102.8" y="257.5">U4.4.2</text>
<text x="300.9" y="252.3">74HC32</text>
<text x="62.8" y="259.3">74HC04</text>
<text x="101.6" y="261.1">74HC32</text>
<text x="302.1" y="268.1">U4.4.1</text>
<text x="300.9" y="271.7">74HC32</text>
</g>
<g font-size="3.2" fill="#8d2323">
<text x="445.4" y="23.2">14</text>
<text x="457.2" y="23.2">7</text>
<text x="55.8" y="100.8">6</text>
<text x="83.3" y="100.8">1</text>
<text x="55.8" y="107.9">5</text>
<text x="61" y="102.2">S1</text>
<text x="75.6" y="102.2">Q1</text>
<text x="55.8" y="111.4">3</text>
<text x="61" y="112.8">CLK1</text>
<text x="61" y="109.3">D1</text>
<text x="55.8" y="118.5">4</text>
<text x="61" y="119.9">R1</text>
<text x="74.1" y="119.9">/Q1</text>
<text x="83.3" y="118.5">2</text>
<text x="438.6" y="231.4">8</text>
<text x="443.8" y="232.8">S2</text>
<text x="458.3" y="232.8">Q2</text>
<text x="466" y="231.4">13</text>
<text x="438.6" y="238.4">9</text>
<text x="443.8" y="239.8">D2</text>
<text x="436.6" y="241.9">11</text>
<text x="443.8" y="243.3">CLK2</text>
<text x="436.6" y="249">10</text>
<text x="443.8" y="250.4">R2</text>
<text x="456.9" y="250.4">/Q2</text>
<text x="466" y="249">12</text>
</g>
<g font-size="3.2" fill="#00f">
<text x="431" y="24.9">+5V</text>
<text x="469.7" y="24.9">GND</text>
<text x="48.8" y="35.6">1</text>
<text x="86.4" y="35.6">24</text>
<text x="201.6" y="33.7">+5V</text>
<text x="310.9" y="33.7">+5V</text>
<text x="430.6" y="35.4">GND</text>
<text x="26.3" y="40.7">DMAO-N</text>
<text x="29.7" y="37.2">CLK-N</text>
<text x="48.8" y="39.1">2</text>
<text x="53.6" y="37">CLK-N</text>
<text x="53.6" y="40.5">DMAO-N</text>
<text x="69.8" y="40.5">CLEAR-N</text>
<text x="77.2" y="37">+5V</text>
<text x="86.4" y="39.1">23</text>
<text x="99.3" y="37.2">+5V</text>
<text x="29.9" y="44.3">INT-N</text>
<text x="29.9" y="47.8">TPA-P</text>
<text x="48.8" y="42.6">3</text>
<text x="48.8" y="46.1">4</text>
<text x="53.6" y="44">INT-N</text>
<text x="53.6" y="47.6">TPA-P</text>
<text x="77.6" y="47.6">SC0</text>
<text x="77.6" y="44">SC1</text>
<text x="86.4" y="46.1">21</text>
<text x="86.4" y="42.6">22</text>
<text x="99.3" y="44.3">SC1</text>
<text x="99.3" y="47.8">SC0</text>
<text x="124.5" y="44.3">SM2-RESETC-N</text>
<text x="135.8" y="47.8">TPA-P1</text>
<text x="154.8" y="42.6">1</text>
<text x="154.8" y="46.1">2</text>
<text x="158.3" y="44.4">MR-N</text>
<text x="158.3" y="47.9">CP</text>
<text x="179.7" y="47.9">TC</text>
<text x="185.4" y="46.1">15</text>
<text x="201.6" y="44.3">GND</text>
<text x="242.8" y="44.3">VIDON-P</text>
<text x="242.8" y="47.8">SM2-A12</text>
<text x="266.1" y="42.6">1</text>
<text x="266.1" y="46.1">2</text>
<text x="270.6" y="44">MA14</text>
<text x="270.6" y="47.6">MA12 WE-N</text>
<text x="283.6" y="44">+5V</text>
<text x="292.8" y="42.6">28</text>
<text x="292.8" y="46.1">27</text>
<text x="305.6" y="47.8">+5V</text>
<text x="310.9" y="44.3">GND</text>
<text x="431" y="42.5">+5V</text>
<text x="469.7" y="42.5">GND</text>
<text x="29.9" y="51.3">TPB-P</text>
<text x="48.8" y="49.7">5</text>
<text x="48.8" y="53.2">6</text>
<text x="53.6" y="51.1">TPB-P</text>
<text x="78.2" y="51.1">DI7</text>
<text x="86.4" y="53.2">19</text>
<text x="86.4" y="49.7">20</text>
<text x="99.3" y="51.3">DI7</text>
<text x="139.5" y="51.3">GND</text>
<text x="154.8" y="49.7">3</text>
<text x="154.8" y="53.2">4</text>
<text x="158.3" y="51.4">P0</text>
<text x="179.4" y="51.4">Q0</text>
<text x="185.4" y="53.2">13</text>
<text x="185.4" y="49.7">14</text>
<text x="196.3" y="51.3">SM2-A0</text>
<text x="244.5" y="51.2">SM2-A7</text>
<text x="266.1" y="49.7">3</text>
<text x="266.1" y="53.2">4</text>
<text x="270.6" y="51.1">MA7</text>
<text x="281.5" y="51.1">MA13</text>
<text x="292.8" y="49.7">26</text>
<text x="292.8" y="53.2">25</text>
<text x="305.6" y="51.3">SM2-A13</text>
<text x="430.6" y="53.1">GND</text>
<text x="48.8" y="56.7">7</text>
<text x="53.6" y="54.6">SYNC-N</text>
<text x="53.6" y="58.1">VIDEO</text>
<text x="78.2" y="58.1">DI5</text>
<text x="78.2" y="54.6">DI6</text>
<text x="86.4" y="56.7">18</text>
<text x="99.3" y="54.8">DI6</text>
<text x="99.3" y="58.4">DI5</text>
<text x="139.5" y="54.8">GND</text>
<text x="139.5" y="58.4">GND</text>
<text x="154.8" y="56.7">5</text>
<text x="158.3" y="55">P1</text>
<text x="158.3" y="58.5">P2</text>
<text x="179.4" y="58.5">Q2</text>
<text x="179.4" y="55">Q1</text>
<text x="185.4" y="56.7">12</text>
<text x="196.3" y="54.8">SM2-A1</text>
<text x="196.3" y="58.4">SM2-A2</text>
<text x="244.5" y="58.3">SM2-A5</text>
<text x="244.5" y="54.7">SM2-A6</text>
<text x="266.1" y="56.7">5</text>
<text x="270.6" y="54.6">MA6</text>
<text x="270.6" y="58.1">MA5</text>
<text x="283.5" y="54.6">MA8</text>
<text x="283.5" y="58.1">MA9</text>
<text x="292.8" y="56.7">24</text>
<text x="305.6" y="58.4">SM2-A9</text>
<text x="305.6" y="54.8">SM2-A8</text>
<text x="445.4" y="58.5">14</text>
<text x="457.2" y="58.5">7</text>
<text x="25.9" y="61.9">RESET-N</text>
<text x="29.8" y="65.4">EFX-N</text>
<text x="48.8" y="60.3">8</text>
<text x="48.8" y="63.8">9</text>
<text x="53.6" y="61.7">RESET-N</text>
<text x="53.6" y="65.2">EFX-N</text>
<text x="78.2" y="65.2">DI3</text>
<text x="78.2" y="61.7">DI4</text>
<text x="86.4" y="63.8">16</text>
<text x="86.4" y="60.3">17</text>
<text x="99.3" y="61.9">DI4</text>
<text x="99.3" y="65.4">DI3</text>
<text x="139.5" y="61.9">GND</text>
<text x="140" y="65.4">+5V</text>
<text x="154.8" y="60.3">6</text>
<text x="154.8" y="63.8">7</text>
<text x="158.3" y="62">P3</text>
<text x="158.3" y="65.5">PE</text>
<text x="179.4" y="62">Q3</text>
<text x="179.9" y="65.5">TE</text>
<text x="185.4" y="63.8">10</text>
<text x="185.4" y="60.3">11</text>
<text x="196.3" y="65.4">+5V</text>
<text x="196.3" y="61.9">SM2-A3</text>
<text x="244.5" y="65.3">SM2-A3</text>
<text x="244.5" y="61.8">SM2-A4</text>
<text x="266.1" y="60.3">6</text>
<text x="266.1" y="63.8">7</text>
<text x="270.6" y="61.7">MA4</text>
<text x="270.6" y="65.2">MA3</text>
<text x="281.5" y="61.7">MA11</text>
<text x="282" y="65.2">OE-N</text>
<text x="292.8" y="60.3">23</text>
<text x="292.8" y="63.8">22</text>
<text x="305.6" y="65.4">GND</text>
<text x="305.6" y="61.9">SM2-A11</text>
<text x="431" y="60.1">+5V</text>
<text x="469.7" y="60.1">GND</text>
<text x="23" y="69">DISP-ON-P</text>
<text x="46.8" y="67.3">10</text>
<text x="46.8" y="70.8">11</text>
<text x="53.6" y="68.7">DISP-ON</text>
<text x="78.2" y="68.7">DI2</text>
<text x="86.4" y="70.8">14</text>
<text x="86.4" y="67.3">15</text>
<text x="99.3" y="69">DI2</text>
<text x="139.5" y="69">GND</text>
<text x="174" y="69.1">SPE-N</text>
<text x="185.4" y="67.3">9</text>
<text x="196.3" y="69">+5V</text>
<text x="244.5" y="68.8">SM2-A2</text>
<text x="266.1" y="67.3">8</text>
<text x="266.1" y="70.8">9</text>
<text x="270.6" y="68.7">MA2</text>
<text x="281.5" y="68.7">MA10</text>
<text x="292.8" y="67.3">21</text>
<text x="292.8" y="70.8">20</text>
<text x="305.6" y="69">SM2-A10</text>
<text x="430.6" y="70.7">GND</text>
<text x="21.9" y="72.5">DISP-OFF-P</text>
<text x="31.9" y="76">GND</text>
<text x="46.8" y="74.4">12</text>
<text x="53.6" y="72.2">DISP-OFF</text>
<text x="53.6" y="75.8">GND</text>
<text x="78.2" y="75.8">DI0</text>
<text x="78.2" y="72.2">DI1</text>
<text x="86.4" y="74.4">13</text>
<text x="99.3" y="72.5">DI1</text>
<text x="99.3" y="76">DI0</text>
<text x="244.5" y="75.9">SM2-A0</text>
<text x="244.5" y="72.4">SM2-A1</text>
<text x="264.1" y="74.4">10</text>
<text x="264.1" y="77.9">11</text>
<text x="270.6" y="72.2">MA1</text>
<text x="270.6" y="75.8">MA0</text>
<text x="282.3" y="72.2">CE-N</text>
<text x="285.9" y="75.8">D7</text>
<text x="292.8" y="74.4">19</text>
<text x="292.8" y="77.9">18</text>
<text x="305.6" y="76">SM2-RESETC-N</text>
<text x="305.6" y="72.5">GND</text>
<text x="431" y="77.8">+5V</text>
<text x="469.7" y="77.8">GND</text>
<text x="201.6" y="79.5">+5V</text>
<text x="264.1" y="81.4">12</text>
<text x="270.6" y="79.3">D0</text>
<text x="270.6" y="82.8">D1</text>
<text x="285.9" y="79.3">D6</text>
<text x="285.9" y="82.8">D5</text>
<text x="292.8" y="81.4">17</text>
<text x="305.6" y="83.1">SM2-SYNC-N</text>
<text x="305.6" y="79.5">SM2-EFX-N</text>
<text x="154.8" y="88.5">1</text>
<text x="236.2" y="86.6">SM2-DMAO-N</text>
<text x="264.1" y="84.9">13</text>
<text x="264.1" y="88.5">14</text>
<text x="270.6" y="86.4">D2</text>
<text x="270.6" y="89.9">GND</text>
<text x="285.9" y="86.4">D4</text>
<text x="285.9" y="89.9">D3</text>
<text x="292.8" y="84.9">16</text>
<text x="292.8" y="88.5">15</text>
<text x="305.6" y="86.6">SM2-BLANK-N</text>
<text x="430.6" y="88.4">GND</text>
<text x="124.5" y="90.1">SM2-RESETC-N</text>
<text x="135.8" y="93.7">TPA-P1</text>
<text x="154.8" y="92">2</text>
<text x="154.8" y="95.5">3</text>
<text x="158.3" y="90.2">MR-N</text>
<text x="158.3" y="93.8">CP</text>
<text x="179.7" y="93.8">TC</text>
<text x="185.4" y="95.5">14</text>
<text x="185.4" y="92">15</text>
<text x="201.6" y="90.1">GND</text>
<text x="248.9" y="90.1">GND</text>
<text x="305.6" y="90.1">SM2-INT-N</text>
<text x="366.9" y="95.5">1</text>
<text x="139.5" y="97.2">GND</text>
<text x="139.5" y="100.7">GND</text>
<text x="154.8" y="99.1">4</text>
<text x="158.3" y="97.3">P0</text>
<text x="158.3" y="100.8">P1</text>
<text x="179.4" y="100.8">Q1</text>
<text x="179.4" y="97.3">Q0</text>
<text x="185.4" y="99.1">13</text>
<text x="196.3" y="97.2">SM2-A4</text>
<text x="196.3" y="100.7">SM2-A5</text>
<text x="358.5" y="96.9">TP1</text>
<text x="411.4" y="100.5">TP5</text>
<text x="419.8" y="99.1">5</text>
<text x="432.6" y="100.7">GND</text>
<text x="30.1" y="102.5">DISP-ON-P</text>
<text x="95.7" y="102.5">VIDON-P</text>
<text x="139.5" y="104.2">GND</text>
<text x="139.5" y="107.8">GND</text>
<text x="154.8" y="102.6">5</text>
<text x="154.8" y="106.1">6</text>
<text x="158.3" y="104.4">P2</text>
<text x="158.3" y="107.9">P3</text>
<text x="179.4" y="107.9">Q3</text>
<text x="179.4" y="104.4">Q2</text>
<text x="185.4" y="106.1">11</text>
<text x="185.4" y="102.6">12</text>
<text x="196.3" y="107.8">SM2-A7</text>
<text x="196.3" y="104.2">SM2-A6</text>
<text x="305.6" y="106">+5V</text>
<text x="350.9" y="104.1">RAWVID</text>
<text x="39" y="113.1">GND</text>
<text x="39.4" y="109.5">+5V</text>
<text x="154.8" y="109.6">7</text>
<text x="158.3" y="111.4">PE</text>
<text x="179.9" y="111.4">TE</text>
<text x="185.4" y="113.2">9</text>
<text x="185.4" y="109.6">10</text>
<text x="139.5" y="114.8">GND</text>
<text x="174" y="114.9">SPE-N</text>
<text x="196.3" y="114.8">+5V</text>
<text x="250.7" y="116.6">GND</text>
<text x="266.1" y="114.9">1</text>
<text x="266.1" y="118.5">2</text>
<text x="268.8" y="116.3">DS</text>
<text x="268.8" y="119.9">D0</text>
<text x="280.8" y="119.9">PE-N</text>
<text x="281.8" y="116.3">+5V</text>
<text x="289.3" y="118.5">15</text>
<text x="289.3" y="114.9">16</text>
<text x="305.6" y="116.6">GND</text>
<text x="358.5" y="116.3">TP2</text>
<text x="366.9" y="114.9">2</text>
<text x="399.1" y="116.3">TP4</text>
<text x="407.5" y="114.9">4</text>
<text x="26.9" y="120.1">RESET-VID-P</text>
<text x="95.7" y="120.1">VIDON-N</text>
<text x="252" y="123.6">DI1</text>
<text x="252" y="120.1">DI0</text>
<text x="266.1" y="122">3</text>
<text x="266.1" y="125.5">4</text>
<text x="268.8" y="123.4">D1</text>
<text x="284.1" y="123.4">D7</text>
<text x="289.3" y="125.5">13</text>
<text x="289.3" y="122">14</text>
<text x="300.3" y="120.1">SL-N</text>
<text x="300.3" y="123.6">DI7</text>
<text x="344.9" y="123.6">SM2-SYNC-N</text>
<text x="201.6" y="128.9">+5V</text>
<text x="252" y="130.7">DI3</text>
<text x="252" y="127.2">DI2</text>
<text x="266.1" y="129">5</text>
<text x="268.8" y="126.9">D2</text>
<text x="268.8" y="130.5">D3</text>
<text x="284.1" y="126.9">Q7</text>
<text x="284.1" y="130.5">D6</text>
<text x="289.3" y="129">12</text>
<text x="300.3" y="127.2">RAWVID</text>
<text x="300.3" y="130.7">DI6</text>
<text x="427" y="130.7">GND</text>
<text x="95.7" y="134.2">+5V</text>
<text x="154.8" y="137.9">1</text>
<text x="248.4" y="137.8">CLK-N</text>
<text x="250.7" y="134.2">GND</text>
<text x="266.1" y="132.6">6</text>
<text x="266.1" y="136.1">7</text>
<text x="268.8" y="134">CE-N</text>
<text x="268.8" y="137.5">CP</text>
<text x="284.1" y="137.5">D4</text>
<text x="284.1" y="134">D5</text>
<text x="289.3" y="136.1">10</text>
<text x="289.3" y="132.6">11</text>
<text x="300.3" y="134.2">DI5</text>
<text x="300.3" y="137.8">DI4</text>
<text x="358.5" y="135.7">TP3</text>
<text x="366.9" y="134.3">3</text>
<text x="56" y="143.2">1</text>
<text x="124.5" y="139.5">SM2-RESETC-N</text>
<text x="135.8" y="143">TPA-P1</text>
<text x="154.8" y="141.4">2</text>
<text x="158.3" y="139.6">MR-N</text>
<text x="158.3" y="143.2">CP</text>
<text x="179.7" y="143.2">TC</text>
<text x="185.4" y="141.4">15</text>
<text x="201.6" y="139.5">GND</text>
<text x="250.7" y="141.3">GND</text>
<text x="266.1" y="139.6">8</text>
<text x="268.8" y="141">GND</text>
<text x="279.9" y="141">MR-N</text>
<text x="289.3" y="139.6">9</text>
<text x="300.3" y="141.3">+5V</text>
<text x="343.2" y="143">SM2-BLANK-N</text>
<text x="434.4" y="143">GND</text>
<text x="35.1" y="148.3">DMAO-N</text>
<text x="40.7" y="144.8">GND</text>
<text x="56" y="146.7">2</text>
<text x="59.5" y="144.9">DIR</text>
<text x="59.5" y="148.4">A1</text>
<text x="69.7" y="148.4">OE-N</text>
<text x="79.6" y="146.7">19</text>
<text x="90.4" y="148.3">VIDON-N</text>
<text x="95.7" y="144.8">GND</text>
<text x="139.5" y="146.6">GND</text>
<text x="154.8" y="144.9">3</text>
<text x="154.8" y="148.4">4</text>
<text x="158.3" y="146.7">P0</text>
<text x="179.4" y="146.7">Q0</text>
<text x="185.4" y="148.4">13</text>
<text x="185.4" y="144.9">14</text>
<text x="196.3" y="146.6">SM2-A8</text>
<text x="38.6" y="155.4">EFX-N</text>
<text x="38.7" y="151.9">INT-N</text>
<text x="56" y="150.2">3</text>
<text x="56" y="153.7">4</text>
<text x="59.5" y="152">A2</text>
<text x="59.5" y="155.5">A3</text>
<text x="73.9" y="155.5">B2</text>
<text x="73.9" y="152">B1</text>
<text x="79.6" y="153.7">17</text>
<text x="79.6" y="150.2">18</text>
<text x="90.4" y="151.9">SM2-DMAO-N</text>
<text x="90.4" y="155.4">SM2-INT-N</text>
<text x="139.5" y="150.1">GND</text>
<text x="139.5" y="153.6">GND</text>
<text x="154.8" y="152">5</text>
<text x="154.8" y="155.5">6</text>
<text x="158.3" y="150.2">P1</text>
<text x="158.3" y="153.7">P2</text>
<text x="179.4" y="153.7">Q2</text>
<text x="179.4" y="150.2">Q1</text>
<text x="185.4" y="155.5">11</text>
<text x="185.4" y="152">12</text>
<text x="196.3" y="150.1">SM2-A9</text>
<text x="196.3" y="153.6">SM2-A10</text>
<text x="56" y="157.3">5</text>
<text x="56" y="160.8">6</text>
<text x="59.5" y="159">A4</text>
<text x="73.9" y="159">B3</text>
<text x="79.6" y="160.8">15</text>
<text x="79.6" y="157.3">16</text>
<text x="90.4" y="158.9">SM2-EFX-N</text>
<text x="139.5" y="157.2">GND</text>
<text x="154.8" y="159">7</text>
<text x="158.3" y="157.3">P3</text>
<text x="158.3" y="160.8">PE</text>
<text x="179.4" y="157.3">Q3</text>
<text x="179.9" y="160.8">TE</text>
<text x="185.4" y="159">10</text>
<text x="196.3" y="157.2">SM2-A11</text>
<text x="56" y="164.3">7</text>
<text x="56" y="167.9">8</text>
<text x="59.5" y="162.6">A5</text>
<text x="59.5" y="166.1">A6</text>
<text x="73.9" y="166.1">B5</text>
<text x="73.9" y="162.6">B4</text>
<text x="79.6" y="167.9">13</text>
<text x="79.6" y="164.3">14</text>
<text x="90.4" y="162.4">GND</text>
<text x="90.4" y="166">GND</text>
<text x="139.5" y="164.2">GND</text>
<text x="174" y="164.3">SPE-N</text>
<text x="185.4" y="162.6">9</text>
<text x="196.3" y="164.2">+5V</text>
<text x="56" y="171.4">9</text>
<text x="59.5" y="169.6">A7</text>
<text x="59.5" y="173.1">A8</text>
<text x="73.9" y="173.1">B7</text>
<text x="73.9" y="169.6">B6</text>
<text x="79.6" y="171.4">12</text>
<text x="90.4" y="173">GND</text>
<text x="90.4" y="169.5">GND</text>
<text x="40.7" y="176.6">GND</text>
<text x="73.9" y="176.7">B8</text>
<text x="79.6" y="174.9">11</text>
<text x="90.4" y="176.6">GND</text>
<text x="201.6" y="178.3">+5V</text>
<text x="124.5" y="188.9">SM2-RESETC-N</text>
<text x="154.8" y="187.3">1</text>
<text x="154.8" y="190.8">2</text>
<text x="158.3" y="189">MR-N</text>
<text x="185.4" y="190.8">15</text>
<text x="201.6" y="188.9">GND</text>
<text x="37" y="197.7">TPA-P</text>
<text x="55.8" y="196.1">1</text>
<text x="135.8" y="192.4">TPA-P1</text>
<text x="139.5" y="196">GND</text>
<text x="154.8" y="194.3">3</text>
<text x="154.8" y="197.8">4</text>
<text x="158.3" y="192.5">CP</text>
<text x="158.3" y="196.1">P0</text>
<text x="179.4" y="196.1">Q0</text>
<text x="179.7" y="192.5">TC</text>
<text x="185.4" y="197.8">13</text>
<text x="185.4" y="194.3">14</text>
<text x="196.3" y="196">SM2-A12</text>
<text x="55.8" y="203.1">2</text>
<text x="76.2" y="199.6">3</text>
<text x="88.7" y="201.3">TPA-P1</text>
<text x="139.5" y="199.5">GND</text>
<text x="139.5" y="203">GND</text>
<text x="154.8" y="201.4">5</text>
<text x="158.3" y="199.6">P1</text>
<text x="158.3" y="203.1">P2</text>
<text x="179.4" y="203.1">Q2</text>
<text x="179.4" y="199.6">Q1</text>
<text x="185.4" y="201.4">12</text>
<text x="196.3" y="199.5">SM2-A13</text>
<text x="39" y="204.8">GND</text>
<text x="139.5" y="206.5">GND</text>
<text x="154.8" y="204.9">6</text>
<text x="154.8" y="208.4">7</text>
<text x="158.3" y="206.7">P3</text>
<text x="179.4" y="206.7">Q3</text>
<text x="185.4" y="208.4">10</text>
<text x="185.4" y="204.9">11</text>
<text x="139.5" y="213.6">GND</text>
<text x="158.3" y="210.2">PE</text>
<text x="174" y="213.7">SPE-N</text>
<text x="179.9" y="210.2">TE</text>
<text x="185.4" y="211.9">9</text>
<text x="196.3" y="213.6">+5V</text>
<text x="328.7" y="225.9">+5V</text>
<text x="345.1" y="224.3">5</text>
<text x="361.9" y="224.3">6</text>
<text x="374.1" y="231.2">GND</text>
<text x="391" y="229.6">4</text>
<text x="411.3" y="233.1">6</text>
<text x="421.7" y="233">GND</text>
<text x="29.4" y="236.5">SC0</text>
<text x="43.2" y="234.9">13</text>
<text x="62.1" y="234.9">12</text>
<text x="76.8" y="234.9">12</text>
<text x="99.1" y="238.4">11</text>
<text x="112.3" y="238.4">9</text>
<text x="345.1" y="238.4">3</text>
<text x="361.9" y="238.4">4</text>
<text x="374.1" y="238.3">GND</text>
<text x="391" y="236.6">5</text>
<text x="62.9" y="243.6">SC1</text>
<text x="76.8" y="241.9">13</text>
<text x="110.3" y="245.5">10</text>
<text x="132.6" y="241.9">8</text>
<text x="143.8" y="241.9">11</text>
<text x="162.6" y="241.9">10</text>
<text x="175.1" y="243.6">SL-N</text>
<text x="328.7" y="240.1">+5V</text>
<text x="421.7" y="240.1">GND</text>
<text x="421.7" y="243.6">GND</text>
<text x="93.4" y="247.1">TPB-P</text>
<text x="374.1" y="250.6">GND</text>
<text x="391" y="249">1</text>
<text x="421.7" y="250.6">GND</text>
<text x="278.9" y="255.9">GND</text>
<text x="295.7" y="254.3">4</text>
<text x="316.1" y="257.8">6</text>
<text x="328.7" y="254.2">+5V</text>
<text x="345.1" y="252.5">1</text>
<text x="361.9" y="252.5">2</text>
<text x="374.1" y="257.7">GND</text>
<text x="391" y="256">2</text>
<text x="411.3" y="252.5">3</text>
<text x="55.8" y="263.1">9</text>
<text x="72.7" y="263.1">8</text>
<text x="96.4" y="263.1">9</text>
<text x="278.9" y="263">GND</text>
<text x="295.7" y="261.3">5</text>
<text x="29.4" y="264.8">RESET-N</text>
<text x="116.8" y="266.6">8</text>
<text x="129.3" y="268.3">RESET-VID-P</text>
<text x="69.5" y="271.8">DISP-OFF-P</text>
<text x="94.4" y="270.2">10</text>
<text x="278.9" y="275.3">GND</text>
<text x="293.7" y="273.7">12</text>
<text x="293.7" y="280.7">13</text>
<text x="316.1" y="277.2">11</text>
<text x="278.9" y="282.4">GND</text>
</g>
<g font-size="3.2" fill="#f00">
<text x="445.4" y="40.9">14</text>
<text x="177.1" y="44.4">+5V</text>
<text x="185.4" y="42.6">16</text>
<text x="445.4" y="76.1">14</text>
<text x="185.4" y="88.5">16</text>
<text x="177.1" y="90.2">+5V</text>
<text x="185.4" y="137.9">16</text>
<text x="79.6" y="143.2">20</text>
<text x="177.1" y="139.6">+5V</text>
<text x="71.3" y="144.9">+5V</text>
<text x="177.1" y="189">+5V</text>
<text x="185.4" y="187.3">16</text>
</g>
<g font-size="3.2">
<text x="457.2" y="40.9">7</text>
<text x="154.8" y="67.3">8</text>
<text x="158.3" y="69.1">GND</text>
<text x="457.2" y="76.1">7</text>
<text x="154.8" y="113.2">8</text>
<text x="158.3" y="114.9">GND</text>
<text x="154.8" y="162.6">8</text>
<text x="158.3" y="164.3">GND</text>
<text x="54" y="174.9">10</text>
<text x="59.5" y="176.7">GND</text>
<text x="154.8" y="211.9">8</text>
<text x="158.3" y="213.7">GND</text>
</g>
<g font-size="2.1" fill="#a54b4b">
<text x="442.3" y="121.6">2 VIDEO</text>
<text x="442.3" y="128.7">1</text>
<text x="446.3" y="132.2">GND</text>
</g>
</svg>
